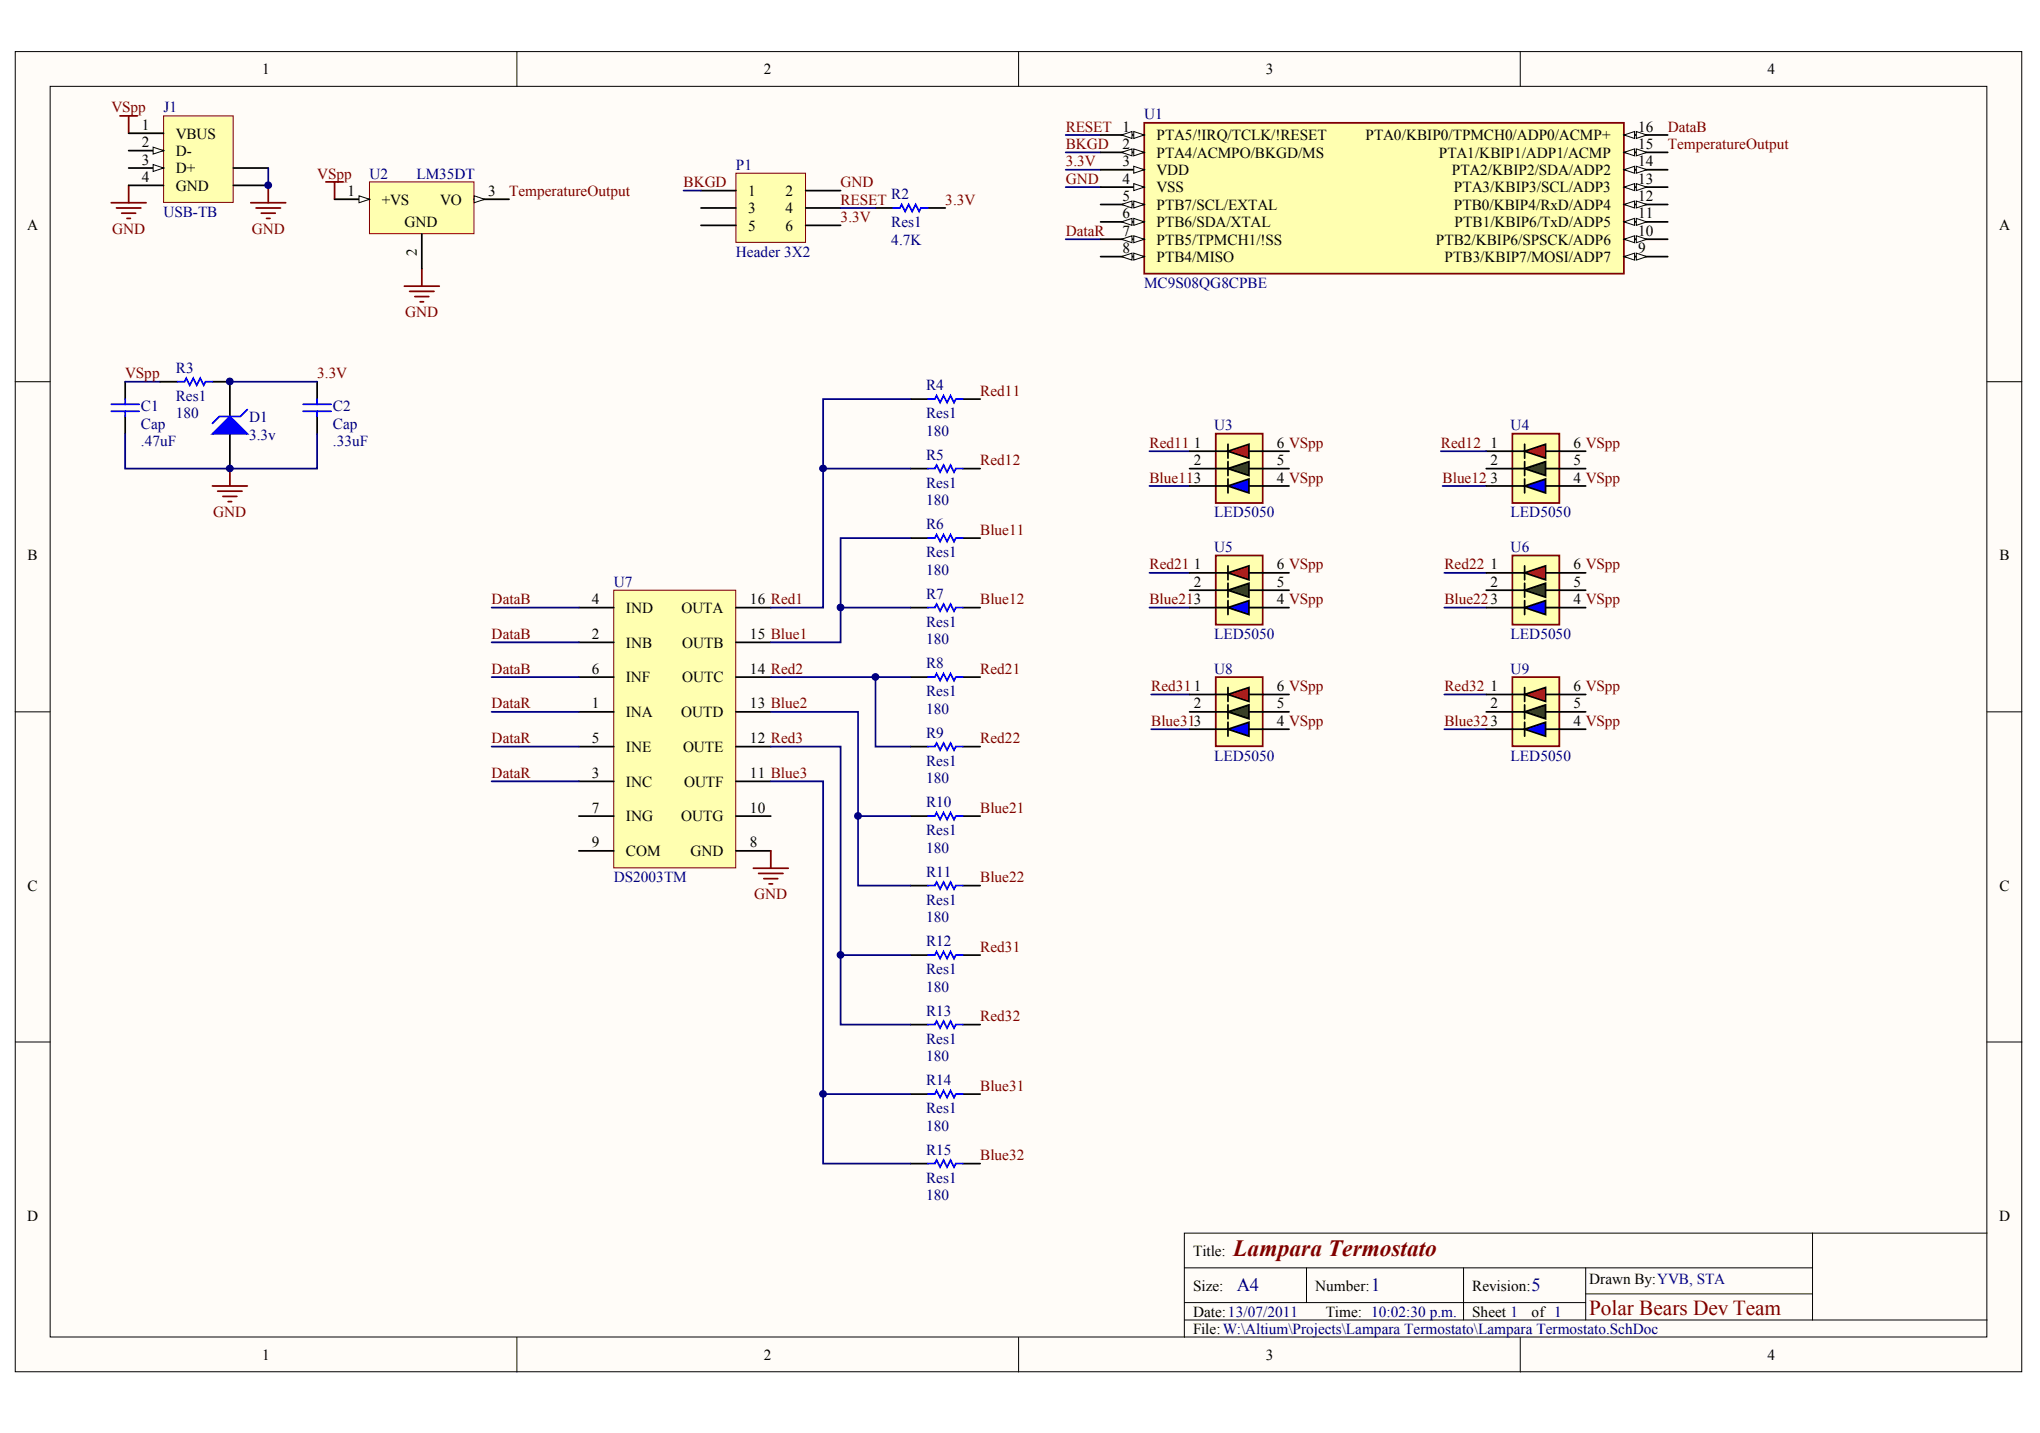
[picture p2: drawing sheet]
<svg xmlns="http://www.w3.org/2000/svg" width="288mm" height="202mm" viewBox="0 0 288 202" stroke-linecap="round" stroke-linejoin="round" font-family="sans-serif">
<g fill="#fffcf8" stroke="#000" stroke-width=".14">
<path d="M2.2 7.3h283.1v186.2h-283.1z"/>
<path d="M7.1 12.2h273.3v176.4h-273.3z"/>
</g>
<g fill="none" stroke="#000" stroke-width=".14">
<path d="M72.9 7.3v4.9M143.7 7.3v4.9M214.5 7.3v4.9M2.2 53.8h4.9M280.4 53.8h4.9M2.2 100.4h4.9M280.4 100.4h4.9M2.2 147h4.9M280.4 147h4.9M167.1 178.8h88.7M184.4 178.8v4.9M206.5 178.8v7.4"/>
<path d="M223.8 178.8v7.4M255.8 173.9h-88.7v14.7M280.4 173.9h-24.6v12.3M72.9 188.6v5M143.7 188.6v5M167.1 186.2h113.3M167.1 183.7h56.7M214.5 188.6v5M223.8 182.5h32"/>
</g>
<g fill="none" stroke="#000" stroke-width=".25">
<path d="M17.7 53.8v2.5M17.7 58.7v2.5M22.6 53.8h2.5M30 53.8h2.4v4.9M44.7 53.8v2.5M44.7 58.7v2.5M128.5 56.3h2.4M135.9 56.3h2.4M32.4 61.2v4.9M128.5 75.9h2.4M135.9 75.9h2.4M128.5 95.5h2.4"/>
<path d="M135.9 95.5h2.4M128.5 115.1h2.4M135.9 115.1h2.4M128.5 134.7h2.4M135.9 134.7h2.4M128.5 154.3h2.4M135.9 154.3h2.4"/>
</g>
<g fill="none" stroke="#00f" stroke-width=".25">
<path d="M15.7 57h3.9M15.7 58h3.9M17.7 56.3v.7M17.7 58v.7M25.1 53.8h.9l.3-.4 .5 .9 .5-.9 .5 .9 .5-.9 .4 .9 .3-.5h1M34.9 57.8l-1 .9h-2.9l-1 1M42.8 57h3.9M42.8 58h3.9M44.7 56.3v.7M44.7 58v.7M130.9 56.3h1l.3-.5 .5 1 .4-1 .5 1 .5-1 .5 1 .3-.5h1M130.9 75.9h1l.3-.5 .5 1 .4-1 .5 1 .5-1 .5 1 .3-.5h1"/>
<path d="M130.9 95.5h1l.3-.5 .5 1 .4-1 .5 1 .5-1 .5 1 .3-.5h1M130.9 115.1h1l.3-.5 .5 1 .4-1 .5 1 .5-1 .5 1 .3-.5h1M130.9 134.7h1l.3-.5 .5 1 .4-1 .5 1 .5-1 .5 1 .3-.5h1M130.9 154.3h1l.3-.5 .5 1 .4-1 .5 1 .5-1 .5 1 .3-.5h1"/>
</g>
<path d="M150.4 23.9h4.9M17.7 53.8h4.9M32.4 53.8h12.3M17.7 61.2v4.9h27v-4.9M162.2 63.7h5.7" fill="none" stroke="#000080" stroke-width=".25"/>
<g fill="none" stroke="#800000" stroke-width=".25">
<path d="M16.9 16.3h2.5M18.2 16.3v2.5M15.7 28.6h4.9M16.4 29.3h3.5M17.2 30.1h1.9M17.9 30.8h.5M18.2 26.2v2.4M46 25.7h2.4M47.2 25.7v2.4M59.5 37.9v2.5M57.1 40.4h4.9M57.8 41.1h3.4"/>
<path d="M58.5 41.8h2M59.3 42.6h.5M30 68.6h4.9M30.7 69.3h3.5M31.5 70h1.9M32.2 70.8h.5M32.4 66.1v2.5"/>
</g>
<path d="M30 61.2l2.4-2.5 2.5 2.5z" fill="#00f" stroke="#00f" stroke-width=".25"/>
<path d="M86.6 83.3h17.2v39.1h-17.2z" fill="#ffffb0" stroke="#800000" stroke-width=".14"/>
<g fill="none" stroke="#000" stroke-width=".25">
<path d="M128.5 66.1h2.4M135.9 66.1h2.4M81.7 90.6h4.9M81.7 95.5h4.9M81.7 85.7h4.9M103.8 90.6h5M103.8 95.5h5M103.8 85.7h5M128.5 85.7h2.4M135.9 85.7h2.4M81.7 105.3h4.9M81.7 115.1h4.9"/>
<path d="M81.7 110.2h4.9M81.7 100.4h4.9M103.8 105.3h5M103.8 115.1h5M103.8 110.2h5M103.8 100.4h5M128.5 105.3h2.4M135.9 105.3h2.4M81.7 120h4.9M103.8 120h5M128.5 124.9h2.4M135.9 124.9h2.4"/>
<path d="M128.5 144.5h2.4M135.9 144.5h2.4M128.5 164.1h2.4M135.9 164.1h2.4"/>
</g>
<path d="M106.3 122.5h4.9M107 123.2h3.5M107.8 123.9h2M108.5 124.7h.5M108.8 120v2.5" fill="none" stroke="#800000" stroke-width=".25"/>
<g fill="none" stroke="#000080" stroke-width=".25">
<path d="M128.5 56.3h-12.3v29.4h-7.4M116.2 66.1h12.3M128.5 75.9h-9.9v14.7h-9.8M162.2 68.6h5.7M203.6 68.6h6.1M69.4 85.7h12.3M69.4 90.6h12.3M69.4 95.5h12.3M108.8 95.5h14.7v9.8h5M118.6 85.7h9.9M123.5 95.5h5M69.4 100.4h12.3"/>
<path d="M69.4 105.3h12.3M69.4 110.2h12.3M108.8 105.3h9.8v39.2h9.9M108.8 100.4h12.3v24.5h7.4M108.8 110.2h7.4v44.1h12.3M121.1 115.1h7.4M118.6 134.7h9.9M116.2 154.3v9.8h12.3"/>
</g>
<path d="M130.9 66.1h1l.3-.5 .5 1 .4-1 .5 1 .5-1 .5 1 .3-.5h1M130.9 85.7h1l.3-.5 .5 1 .4-1 .5 1 .5-1 .5 1 .3-.5h1M130.9 105.3h1l.3-.5 .5 1 .4-1 .5 1 .5-1 .5 1 .3-.5h1M130.9 124.9h1l.3-.5 .5 1 .4-1 .5 1 .5-1 .5 1 .3-.5h1M130.9 144.5h1l.3-.5 .5 1 .4-1 .5 1 .5-1 .5 1 .3-.5h1M130.9 164.1h1l.3-.5 .5 1 .4-1 .5 1 .5-1 .5 1 .3-.5h1" fill="none" stroke="#00f" stroke-width=".25"/>
<path d="M103.8 24.4h9.9v9.8h-9.9z" fill="#ffffb0" stroke="#800000" stroke-width=".14"/>
<path d="M98.9 26.9h4.9M98.9 29.3h4.9M98.9 31.8h4.9M113.7 26.9h4.9M113.7 29.3h4.9M113.7 31.8h4.9M123.5 29.3h2.5M130.9 29.3h2.5" fill="none" stroke="#000" stroke-width=".25"/>
<g fill="none" stroke="#000080" stroke-width=".25">
<path d="M150.4 19h4.9M96.5 26.9h2.4M118.6 29.3h4.9M150.4 21.5h4.9M150.4 33.7h4.9M150.4 26.4h4.9M162.2 80.8h5.7M162.2 85.7h5.7M162.4 98h5.5M203.8 80.8h5.9M203.8 85.7h5.9M203.8 98h5.9"/>
<path d="M162.4 102.9h5.5M203.8 102.9h5.9"/>
</g>
<path d="M126 29.3h1l.2-.5 .5 1 .5-1 .5 1 .5-1 .5 1 .2-.5h1" fill="none" stroke="#00f" stroke-width=".25"/>
<path d="M52.1 25.7h14.8v7.3h-14.8z" fill="#ffffb0" stroke="#800000" stroke-width=".14"/>
<path d="M66.9 28.1h4.9" fill="none" stroke="#000" stroke-width=".25"/>
<path d="M66.9 27.6l1.5 .5-1.5 .5z" fill="#fffcf8" stroke="#000" stroke-width=".14"/>
<path d="M47.2 28.1h4.9" fill="none" stroke="#000" stroke-width=".25"/>
<path d="M50.7 27.6l1.4 .5-1.4 .5z" fill="#fffcf8" stroke="#000" stroke-width=".14"/>
<path d="M59.5 33v4.9" fill="none" stroke="#000" stroke-width=".25"/>
<path d="M171.6 61.2h6.6v9.8h-6.6z" fill="#ffffb0" stroke="#800000" stroke-width=".25"/>
<path d="M167.9 63.7h14M167.9 66.1h14M167.9 68.6h14" fill="none" stroke="#000" stroke-width=".25"/>
<path d="M173.3 63.7l2.9-1v1.9z" fill="#f00" stroke="#000" stroke-width=".25"/>
<path d="M173.3 66.1l2.9-1v2z" fill="#008000" stroke="#000" stroke-width=".25"/>
<path d="M173.3 68.6l2.9-1v1.9z" fill="#00f" stroke="#000" stroke-width=".25"/>
<path d="M173.3 62.7v1.9M173.3 65.1v2M173.3 67.6v1.9" fill="none" stroke="#000" stroke-width=".25"/>
<path d="M171.6 78.4h6.6v9.7h-6.6z" fill="#ffffb0" stroke="#800000" stroke-width=".25"/>
<path d="M167.9 80.8h14M167.9 83.3h14M167.9 85.7h14" fill="none" stroke="#000" stroke-width=".25"/>
<path d="M173.3 80.8l2.9-1v2z" fill="#f00" stroke="#000" stroke-width=".25"/>
<path d="M173.3 83.3l2.9-1v1.9z" fill="#008000" stroke="#000" stroke-width=".25"/>
<path d="M173.3 85.7l2.9-1v2z" fill="#00f" stroke="#000" stroke-width=".25"/>
<path d="M173.3 79.8v2M173.3 82.3v1.9M173.3 84.7v2" fill="none" stroke="#000" stroke-width=".25"/>
<path d="M171.6 95.5h6.6v9.8h-6.6z" fill="#ffffb0" stroke="#800000" stroke-width=".25"/>
<path d="M167.9 98h14M167.9 100.4h14M167.9 102.9h14" fill="none" stroke="#000" stroke-width=".25"/>
<path d="M173.3 98l2.9-1v1.9z" fill="#f00" stroke="#000" stroke-width=".25"/>
<path d="M173.3 100.4l2.9-1v2z" fill="#008000" stroke="#000" stroke-width=".25"/>
<path d="M173.3 102.9l2.9-1v1.9z" fill="#00f" stroke="#000" stroke-width=".25"/>
<path d="M173.3 97v1.9M173.3 99.4v2M173.3 101.9v1.9" fill="none" stroke="#000" stroke-width=".25"/>
<path d="M213.4 61.2h6.6v9.8h-6.6z" fill="#ffffb0" stroke="#800000" stroke-width=".25"/>
<path d="M209.7 63.7h14.1M209.7 66.1h14.1M209.7 68.6h14.1" fill="none" stroke="#000" stroke-width=".25"/>
<path d="M215.1 63.7l3-1v1.9z" fill="#f00" stroke="#000" stroke-width=".25"/>
<path d="M215.1 66.1l3-1v2z" fill="#008000" stroke="#000" stroke-width=".25"/>
<path d="M215.1 68.6l3-1v1.9z" fill="#00f" stroke="#000" stroke-width=".25"/>
<path d="M215.1 62.7v1.9M215.1 65.1v2M215.1 67.6v1.9" fill="none" stroke="#000" stroke-width=".25"/>
<path d="M213.4 78.4h6.6v9.7h-6.6z" fill="#ffffb0" stroke="#800000" stroke-width=".25"/>
<path d="M209.7 80.8h14.1M209.7 83.3h14.1M209.7 85.7h14.1" fill="none" stroke="#000" stroke-width=".25"/>
<path d="M215.1 80.8l3-1v2z" fill="#f00" stroke="#000" stroke-width=".25"/>
<path d="M215.1 83.3l3-1v1.9z" fill="#008000" stroke="#000" stroke-width=".25"/>
<path d="M215.1 85.7l3-1v2z" fill="#00f" stroke="#000" stroke-width=".25"/>
<path d="M215.1 79.8v2M215.1 82.3v1.9M215.1 84.7v2" fill="none" stroke="#000" stroke-width=".25"/>
<path d="M213.4 95.5h6.6v9.8h-6.6z" fill="#ffffb0" stroke="#800000" stroke-width=".25"/>
<path d="M209.7 98h14.1M209.7 100.4h14.1M209.7 102.9h14.1" fill="none" stroke="#000" stroke-width=".25"/>
<path d="M215.1 98l3-1v1.9z" fill="#f00" stroke="#000" stroke-width=".25"/>
<path d="M215.1 100.4l3-1v2z" fill="#008000" stroke="#000" stroke-width=".25"/>
<path d="M215.1 102.9l3-1v1.9z" fill="#00f" stroke="#000" stroke-width=".25"/>
<path d="M215.1 97v1.9M215.1 99.4v2M215.1 101.9v1.9" fill="none" stroke="#000" stroke-width=".25"/>
<path d="M203.3 63.7h6.4" fill="none" stroke="#000080" stroke-width=".25"/>
<path d="M161.5 17.3h67.7v21.3h-67.7z" fill="#ffffb0" stroke="#800000" stroke-width=".25"/>
<path d="M155.3 19h6.2" fill="none" stroke="#000" stroke-width=".25"/>
<g fill="#fffcf8" stroke="#000" stroke-width=".14">
<path d="M160 18.6l1.5 .4-1.5 .5z"/>
<path d="M158.3 19l1.4-.4v.9z"/>
</g>
<path d="M155.3 21.5h6.2" fill="none" stroke="#000" stroke-width=".25"/>
<g fill="#fffcf8" stroke="#000" stroke-width=".14">
<path d="M160 21l1.5 .5-1.5 .5z"/>
<path d="M158.3 21.5l1.4-.5v1z"/>
</g>
<path d="M155.3 23.9h6.2" fill="none" stroke="#000" stroke-width=".25"/>
<path d="M160 23.5l1.5 .4-1.5 .5z" fill="#fffcf8" stroke="#000" stroke-width=".14"/>
<path d="M155.3 26.4h6.2" fill="none" stroke="#000" stroke-width=".25"/>
<path d="M160 25.9l1.5 .5-1.5 .5z" fill="#fffcf8" stroke="#000" stroke-width=".14"/>
<path d="M155.3 28.8h6.2" fill="none" stroke="#000" stroke-width=".25"/>
<g fill="#fffcf8" stroke="#000" stroke-width=".14">
<path d="M160 28.4l1.5 .4-1.5 .5z"/>
<path d="M158.3 28.8l1.4-.4v.9z"/>
</g>
<path d="M155.3 31.3h6.2" fill="none" stroke="#000" stroke-width=".25"/>
<g fill="#fffcf8" stroke="#000" stroke-width=".14">
<path d="M160 30.8l1.5 .5-1.5 .5z"/>
<path d="M158.3 31.3l1.4-.5v1z"/>
</g>
<path d="M155.3 33.7h6.2" fill="none" stroke="#000" stroke-width=".25"/>
<g fill="#fffcf8" stroke="#000" stroke-width=".14">
<path d="M160 33.3l1.5 .4-1.5 .5z"/>
<path d="M158.3 33.7l1.4-.4v.9z"/>
</g>
<path d="M155.3 36.2h6.2" fill="none" stroke="#000" stroke-width=".25"/>
<g fill="#fffcf8" stroke="#000" stroke-width=".14">
<path d="M160 35.7l1.5 .5-1.5 .5z"/>
<path d="M158.3 36.2l1.4-.5v1z"/>
</g>
<path d="M229.2 36.2h6.1" fill="none" stroke="#000" stroke-width=".25"/>
<g fill="#fffcf8" stroke="#000" stroke-width=".14">
<path d="M229.2 36.2l1.5-.5v1z"/>
<path d="M230.9 35.7l1.5 .5-1.5 .5z"/>
</g>
<path d="M229.2 33.7h6.1" fill="none" stroke="#000" stroke-width=".25"/>
<g fill="#fffcf8" stroke="#000" stroke-width=".14">
<path d="M229.2 33.7l1.5-.4v.9z"/>
<path d="M230.9 33.3l1.5 .4-1.5 .5z"/>
</g>
<path d="M229.2 31.3h6.1" fill="none" stroke="#000" stroke-width=".25"/>
<g fill="#fffcf8" stroke="#000" stroke-width=".14">
<path d="M229.2 31.3l1.5-.5v1z"/>
<path d="M230.9 30.8l1.5 .5-1.5 .5z"/>
</g>
<path d="M229.2 28.8h6.1" fill="none" stroke="#000" stroke-width=".25"/>
<g fill="#fffcf8" stroke="#000" stroke-width=".14">
<path d="M229.2 28.8l1.5-.4v.9z"/>
<path d="M230.9 28.4l1.5 .4-1.5 .5z"/>
</g>
<path d="M229.2 26.4h6.1" fill="none" stroke="#000" stroke-width=".25"/>
<g fill="#fffcf8" stroke="#000" stroke-width=".14">
<path d="M229.2 26.4l1.5-.5v1z"/>
<path d="M230.9 25.9l1.5 .5-1.5 .5z"/>
</g>
<path d="M229.2 23.9h6.1" fill="none" stroke="#000" stroke-width=".25"/>
<g fill="#fffcf8" stroke="#000" stroke-width=".14">
<path d="M229.2 23.9l1.5-.4v.9z"/>
<path d="M230.9 23.5l1.5 .4-1.5 .5z"/>
</g>
<path d="M229.2 21.5h6.1" fill="none" stroke="#000" stroke-width=".25"/>
<g fill="#fffcf8" stroke="#000" stroke-width=".14">
<path d="M229.2 21.5l1.5-.5v1z"/>
<path d="M230.9 21l1.5 .5-1.5 .5z"/>
</g>
<path d="M229.2 19h6.1" fill="none" stroke="#000" stroke-width=".25"/>
<g fill="#fffcf8" stroke="#000" stroke-width=".14">
<path d="M229.2 19l1.5-.4v.9z"/>
<path d="M230.9 18.6l1.5 .4-1.5 .5z"/>
</g>
<path d="M23.1 16.3h9.8v12.3h-9.8z" fill="#ffffb0" stroke="#800000" stroke-width=".14"/>
<path d="M18.2 18.8h4.9M18.2 21.2h4.9" fill="none" stroke="#000" stroke-width=".25"/>
<path d="M21.6 20.8l1.5 .4-1.5 .5z" fill="#fffcf8" stroke="#000" stroke-width=".14"/>
<path d="M18.2 23.7h4.9" fill="none" stroke="#000" stroke-width=".25"/>
<path d="M21.6 23.2l1.5 .5-1.5 .5z" fill="#fffcf8" stroke="#000" stroke-width=".14"/>
<path d="M18.2 26.2h4.9M32.9 26.2h5M32.9 23.7h5" fill="none" stroke="#000" stroke-width=".25"/>
<path d="M37.9 23.7v2.5" fill="none" stroke="#000080" stroke-width=".25"/>
<path d="M35.4 28.6h4.9M36.1 29.3h3.5M36.9 30.1h1.9M37.6 30.8h.5M37.9 26.2v2.4" fill="none" stroke="#800000" stroke-width=".25"/>
<g fill="#000080" stroke="#000080" stroke-width=".14">
<circle cx="32.4" cy="66.1" r=".47"/>
<circle cx="32.4" cy="53.8" r=".48"/>
<circle cx="37.8" cy="26.1" r=".47"/>
<circle cx="116.2" cy="154.3" r=".47"/>
<circle cx="116.2" cy="66.1" r=".47"/>
<circle cx="118.6" cy="134.7" r=".47"/>
<circle cx="118.6" cy="85.7" r=".47"/>
<circle cx="121.1" cy="115.1" r=".47"/>
<circle cx="123.5" cy="95.5" r=".47"/>
</g>
<text font-size="3.3" fill="#800000" x="174" y="177.1">Lampara Termostato</text>
<text font-size="3" fill="#800000" x="224.3" y="185.5">Polar Bears Dev Team</text>
<g font-size="2.6" fill="#000080">
<text x="174.5" y="182.2">A4</text>
<text x="193.5" y="182.2">1</text>
<text x="216.1" y="182.2">5</text>
</g>
<g font-size="2.2">
<text x="37" y="10.4">1</text>
<text x="107.8" y="10.4">2</text>
<text x="178.6" y="10.4">3</text>
<text x="249.4" y="10.4">4</text>
<text x="20" y="18.3">1</text>
<text x="20" y="20.8">2</text>
<text x="20" y="23.2">3</text>
<text x="24.8" y="19.5">VBUS</text>
<text x="24.8" y="22">D-</text>
<text x="158.4" y="21">2</text>
<text x="158.4" y="23.5">3</text>
<text x="163.2" y="19.8">PTA5/!IRQ/TCLK/!RESET</text>
<text x="163.2" y="22.2">PTA4/ACMPO/BKGD/MS</text>
<text x="192.7" y="19.8">PTA0/KBIP0/TPMCH0/ADP0/ACMP+</text>
<text x="203" y="22.2">PTA1/KBIP1/ADP1/ACMP</text>
<text x="231.1" y="23.5">14</text>
<text x="231.1" y="21">15</text>
<text x="231.1" y="18.6">16</text>
<text x="20" y="25.7">4</text>
<text x="24.8" y="24.4">D+</text>
<text x="24.8" y="26.9">GND</text>
<text x="49.1" y="27.6">1</text>
<text x="53.9" y="28.9">+VS</text>
<text x="62.1" y="28.9">VO</text>
<text x="68.9" y="27.6">3</text>
<text x="105.6" y="27.6">1</text>
<text x="110.9" y="27.6">2</text>
<text x="158.4" y="25.9">4</text>
<text x="158.4" y="28.4">5</text>
<text x="163.2" y="24.7">VDD</text>
<text x="163.2" y="27.1">VSS</text>
<text x="163.2" y="29.6">PTB7/SCL/EXTAL</text>
<text x="204.8" y="24.7">PTA2/KBIP2/SDA/ADP2</text>
<text x="205.1" y="29.6">PTB0/KBIP4/RxD/ADP4</text>
<text x="205.2" y="27.1">PTA3/KBIP3/SCL/ADP3</text>
<text x="231.1" y="28.4">12</text>
<text x="231.1" y="25.9">13</text>
<text x="3.9" y="32.5">A</text>
<text x="57.1" y="32">GND</text>
<text x="105.6" y="30.1">3</text>
<text x="105.6" y="32.5">5</text>
<text x="110.9" y="30.1">4</text>
<text x="110.9" y="32.5">6</text>
<text x="158.4" y="30.8">6</text>
<text x="158.4" y="33.3">7</text>
<text x="158.4" y="35.7">8</text>
<text x="163.2" y="32">PTB6/SDA/XTAL</text>
<text x="163.2" y="34.5">PTB5/TPMCH1/!SS</text>
<text x="202.6" y="34.5">PTB2/KBIP6/SPSCK/ADP6</text>
<text x="205.3" y="32">PTB1/KBIP6/TxD/ADP5</text>
<text x="231.1" y="35.7">9</text>
<text x="231.1" y="33.3">10</text>
<text x="231.1" y="30.8">11</text>
<text x="282.1" y="32.5">A</text>
<text x="163.2" y="36.9">PTB4/MISO</text>
<text x="203.8" y="36.9">PTB3/KBIP7/MOSI/ADP7</text>
<text x="168.5" y="63.2">1</text>
<text x="168.5" y="65.6">2</text>
<text x="180.2" y="65.6">5</text>
<text x="180.2" y="63.2">6 VSpp</text>
<text x="210.3" y="63.2">1</text>
<text x="210.3" y="65.6">2</text>
<text x="222" y="65.6">5</text>
<text x="222" y="63.2">6 VSpp</text>
<text x="180.2" y="68.1">4 VSpp</text>
<text x="210.3" y="68.1">3</text>
<text x="222" y="68.1">4 VSpp</text>
<text x="3.9" y="79.1">B</text>
<text x="168.5" y="80.3">1</text>
<text x="168.5" y="82.8">2</text>
<text x="180.2" y="82.8">5</text>
<text x="180.2" y="80.3">6 VSpp</text>
<text x="210.3" y="80.3">1</text>
<text x="210.3" y="82.8">2</text>
<text x="222" y="82.8">5</text>
<text x="222" y="80.3">6 VSpp</text>
<text x="282.1" y="79.1">B</text>
<text x="83.5" y="85.2">4</text>
<text x="88.3" y="86.5">IND</text>
<text x="96.2" y="86.5">OUTA</text>
<text x="105.8" y="85.2">16 Red1</text>
<text x="180.2" y="85.2">4 VSpp</text>
<text x="222" y="85.2">4 VSpp</text>
<text x="83.5" y="90.1">2</text>
<text x="83.5" y="95">6</text>
<text x="88.3" y="91.4">INB</text>
<text x="96.3" y="91.4">OUTB</text>
<text x="105.8" y="90.1">15 Blue1</text>
<text x="105.8" y="95">14 Red2</text>
<text x="83.5" y="99.9">1</text>
<text x="88.3" y="96.3">INF</text>
<text x="88.3" y="101.2">INA</text>
<text x="96.1" y="101.2">OUTD</text>
<text x="96.3" y="96.3">OUTC</text>
<text x="105.8" y="99.9">13 Blue2</text>
<text x="168.5" y="97.5">1</text>
<text x="168.5" y="99.9">2</text>
<text x="180.2" y="99.9">5</text>
<text x="180.2" y="97.5">6 VSpp</text>
<text x="210.3" y="97.5">1</text>
<text x="210.3" y="99.9">2</text>
<text x="222" y="99.9">5</text>
<text x="222" y="97.5">6 VSpp</text>
<text x="83.5" y="104.8">5</text>
<text x="88.3" y="106.1">INE</text>
<text x="96.4" y="106.1">OUTE</text>
<text x="105.8" y="104.8">12 Red3</text>
<text x="180.2" y="102.4">4 VSpp</text>
<text x="222" y="102.4">4 VSpp</text>
<text x="83.5" y="109.7">3</text>
<text x="88.3" y="111">INC</text>
<text x="96.6" y="111">OUTF</text>
<text x="105.8" y="109.7">11 Blue3</text>
<text x="83.5" y="119.5">9</text>
<text x="83.5" y="114.6">7</text>
<text x="88.3" y="115.9">ING</text>
<text x="96.1" y="115.9">OUTG</text>
<text x="105.8" y="114.6">10</text>
<text x="105.8" y="119.5">8</text>
<text x="3.9" y="125.6">C</text>
<text x="88.3" y="120.8">COM</text>
<text x="97.4" y="120.8">GND</text>
<text x="282.1" y="125.6">C</text>
<text x="3.9" y="172.2">D</text>
<text x="282.1" y="172.2">D</text>
<text x="168.4" y="177.1">Title:</text>
<text x="168.4" y="182">Size:</text>
<text x="168.4" y="185.7">Date:13/07/2011</text>
<text x="185.6" y="182">Number:</text>
<text x="187.1" y="185.7">Time: 10:02:30 p.m.</text>
<text x="207.8" y="182">Revision:</text>
<text x="207.8" y="185.7">Sheet 1</text>
<text x="216.1" y="185.7">of 1</text>
<text x="224.3" y="181.1">Drawn By:YVB, STA</text>
<text x="37" y="191.8">1</text>
<text x="107.8" y="191.8">2</text>
<text x="168.4" y="188.2">File:W:\Altium\Projects\Lampara Termostato\Lampara Termostato.SchDoc</text>
<text x="178.6" y="191.8">3</text>
<text x="249.4" y="191.8">4</text>
</g>
<g font-size="2.2" fill="#800000">
<text x="15.7" y="15.9">VSpp</text>
<text x="150.4" y="23.5">3.3V</text>
<text x="150.4" y="18.6">RESET 1</text>
<text x="150.4" y="21">BKGD</text>
<text x="235.3" y="18.6">DataB</text>
<text x="235.3" y="21">TemperatureOutput</text>
<text x="44.8" y="25.2">VSpp</text>
<text x="71.8" y="27.6">TemperatureOutput</text>
<text x="96.5" y="26.4">BKGD</text>
<text x="118.6" y="26.4">GND</text>
<text x="118.6" y="28.9">RESET</text>
<text x="133.4" y="28.9">3.3V</text>
<text x="150.4" y="25.9">GND</text>
<text x="15.8" y="33">GND</text>
<text x="35.5" y="33">GND</text>
<text x="118.6" y="31.3">3.3V</text>
<text x="150.4" y="33.3">DataR</text>
<text x="57.2" y="44.7">GND</text>
<text x="17.7" y="53.4">VSpp</text>
<text x="44.7" y="53.4">3.3V</text>
<text x="138.3" y="55.8">Red11</text>
<text x="138.3" y="65.6">Red12</text>
<text x="162.2" y="63.2">Red11</text>
<text x="203.3" y="63.2">Red12</text>
<text x="162.2" y="68.1">Blue113</text>
<text x="203.6" y="68.1">Blue12</text>
<text x="30.1" y="72.9">GND</text>
<text x="138.3" y="75.4">Blue11</text>
<text x="162.2" y="80.3">Red21</text>
<text x="203.8" y="80.3">Red22</text>
<text x="69.4" y="85.2">DataB</text>
<text x="138.3" y="85.2">Blue12</text>
<text x="162.2" y="85.2">Blue213</text>
<text x="203.8" y="85.2">Blue223</text>
<text x="69.4" y="90.1">DataB</text>
<text x="69.4" y="95">DataB</text>
<text x="138.3" y="95">Red21</text>
<text x="69.4" y="99.9">DataR</text>
<text x="162.4" y="97.5">Red31</text>
<text x="203.8" y="97.5">Red32</text>
<text x="69.4" y="104.8">DataR</text>
<text x="138.3" y="104.8">Red22</text>
<text x="162.4" y="102.4">Blue313</text>
<text x="203.8" y="102.4">Blue323</text>
<text x="69.4" y="109.7">DataR</text>
<text x="138.3" y="114.6">Blue21</text>
<text x="138.3" y="124.4">Blue22</text>
<text x="106.4" y="126.8">GND</text>
<text x="138.3" y="134.2">Red31</text>
<text x="138.3" y="144.1">Red32</text>
<text x="138.3" y="153.9">Blue31</text>
<text x="138.3" y="163.7">Blue32</text>
</g>
<g font-size="2.2" fill="#000080">
<text x="23.1" y="15.9">J1</text>
<text x="161.5" y="16.8">U1</text>
<text x="103.8" y="24">P1</text>
<text x="52.1" y="25.2">U2</text>
<text x="58.8" y="25.2">LM35DT</text>
<text x="125.8" y="28.1">R2</text>
<text x="23.1" y="30.6">USB-TB</text>
<text x="125.8" y="34.5">4.7K</text>
<text x="125.8" y="32">Res1</text>
<text x="103.8" y="36.2">Header 3X2</text>
<text x="161.5" y="40.6">MC9S08QG8CPBE</text>
<text x="24.8" y="52.6">R3</text>
<text x="19.9" y="58">C1</text>
<text x="24.8" y="59">180</text>
<text x="24.8" y="56.6">Res1</text>
<text x="35.1" y="59.5">D1</text>
<text x="47" y="58">C2</text>
<text x="130.7" y="55.1">R4</text>
<text x="130.7" y="59">Res1</text>
<text x="19.9" y="62.9">.47uF</text>
<text x="19.9" y="60.5">Cap</text>
<text x="35.1" y="62">3.3v</text>
<text x="47" y="62.9">.33uF</text>
<text x="47" y="60.5">Cap</text>
<text x="130.7" y="61.5">180</text>
<text x="130.7" y="64.9">R5</text>
<text x="171.3" y="60.7">U3</text>
<text x="213.2" y="60.7">U4</text>
<text x="130.7" y="71.3">180</text>
<text x="130.7" y="68.8">Res1</text>
<text x="130.7" y="74.7">R6</text>
<text x="171.3" y="73">LED5050</text>
<text x="171.3" y="77.9">U5</text>
<text x="213.2" y="73">LED5050</text>
<text x="213.2" y="77.9">U6</text>
<text x="86.6" y="82.8">U7</text>
<text x="130.7" y="81.1">180</text>
<text x="130.7" y="78.6">Res1</text>
<text x="130.7" y="84.5">R7</text>
<text x="130.7" y="88.4">Res1</text>
<text x="130.7" y="94.3">R8</text>
<text x="130.7" y="90.9">180</text>
<text x="171.3" y="90.1">LED5050</text>
<text x="171.3" y="95">U8</text>
<text x="213.2" y="90.1">LED5050</text>
<text x="213.2" y="95">U9</text>
<text x="130.7" y="100.7">180</text>
<text x="130.7" y="98.2">Res1</text>
<text x="130.7" y="104.1">R9</text>
<text x="171.3" y="107.3">LED5050</text>
<text x="213.2" y="107.3">LED5050</text>
<text x="130.7" y="113.9">R10</text>
<text x="130.7" y="110.5">180</text>
<text x="130.7" y="108">Res1</text>
<text x="130.7" y="117.8">Res1</text>
<text x="86.6" y="124.4">DS2003TM</text>
<text x="130.7" y="120.3">180</text>
<text x="130.7" y="123.7">R11</text>
<text x="130.7" y="130.1">180</text>
<text x="130.7" y="127.6">Res1</text>
<text x="130.7" y="133.5">R12</text>
<text x="130.7" y="137.4">Res1</text>
<text x="130.7" y="139.9">180</text>
<text x="130.7" y="143.3">R13</text>
<text x="130.7" y="149.7">180</text>
<text x="130.7" y="147.2">Res1</text>
<text x="130.7" y="153.1">R14</text>
<text x="130.7" y="159.5">180</text>
<text x="130.7" y="157">Res1</text>
<text x="130.7" y="162.9">R15</text>
<text x="130.7" y="166.8">Res1</text>
<text x="130.7" y="169.3">180</text>
</g>
<text font-size="2.1" x="58.8" y="36.1" transform="rotate(-90 58.8 36.1)">2</text>
</svg>
